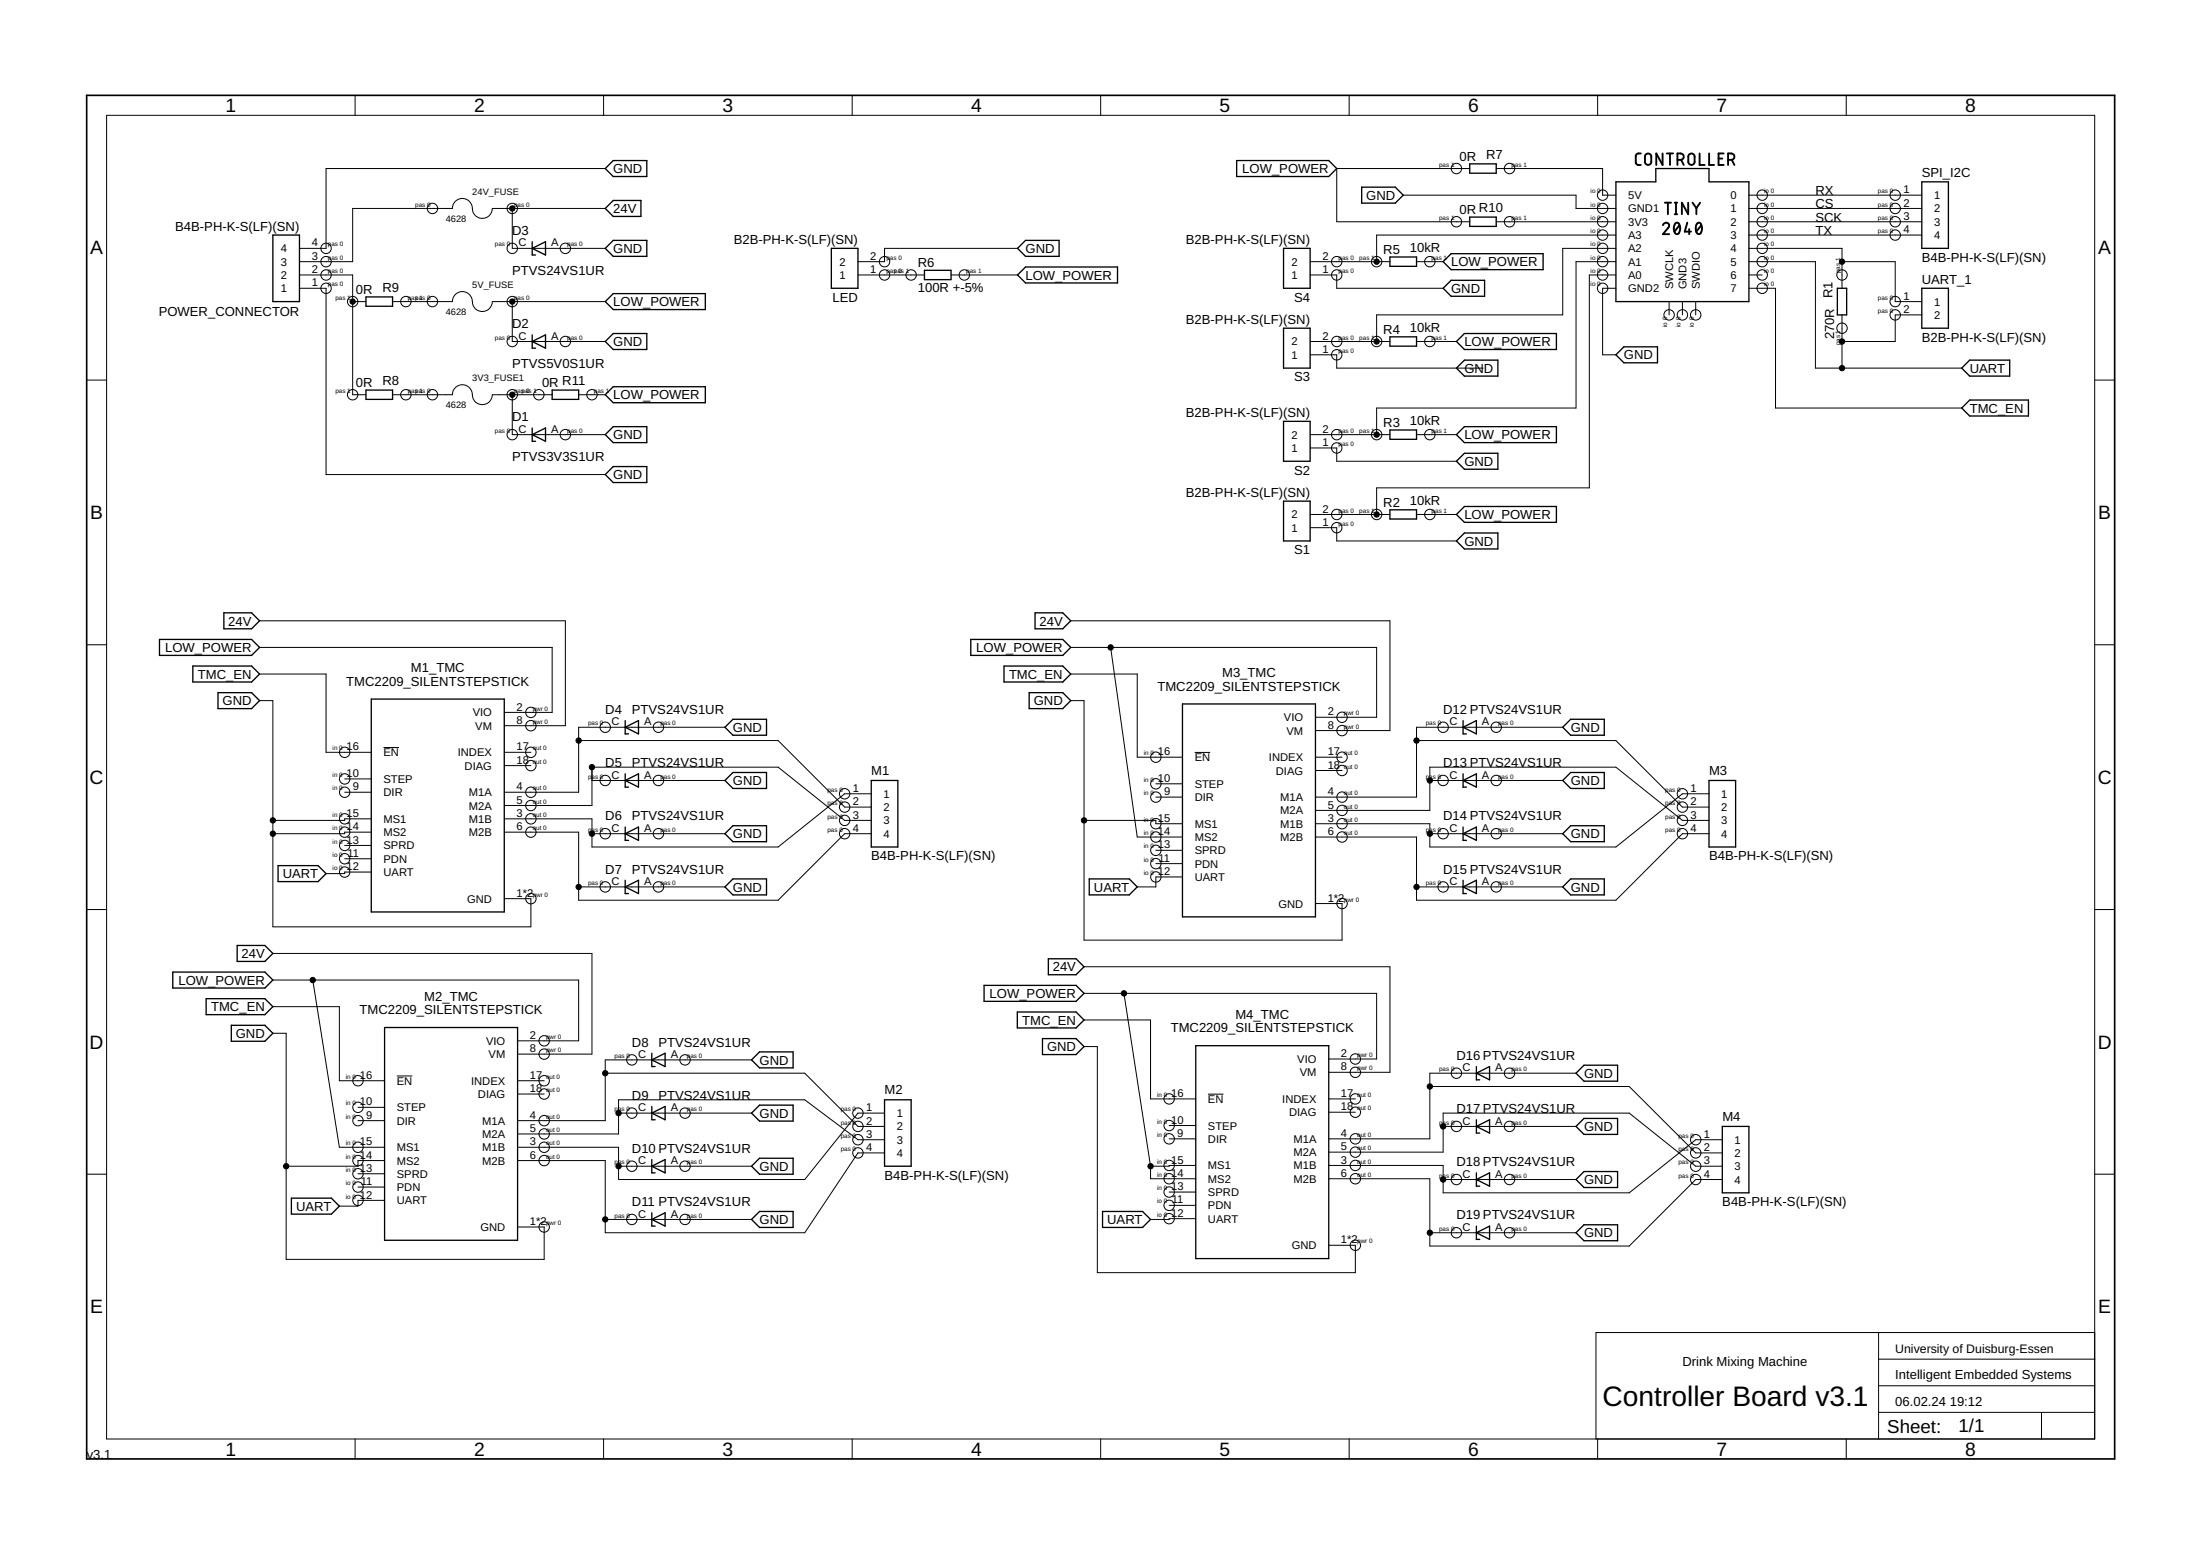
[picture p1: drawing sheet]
<svg xmlns="http://www.w3.org/2000/svg" width="420mm" height="297mm" viewBox="0 0 420 297" stroke-linecap="round" stroke-linejoin="round" font-family="sans-serif">
<g fill="none" stroke="#000" stroke-width=".19">
<path d="M67.8 18.2v3.8M115.3 18.2v3.8M162.8 18.2v3.8M210.2 18.2v3.8M257.7 18.2v3.8M305.1 18.2v3.8M352.6 18.2v3.8M20.4 22h379.6v252.7h-379.6zM97.8 39.8v7.6h17.8M115.6 39.8h-21.6a1.94 1.94 0 0 1-2.1 1.9 1.94 1.94 0 0 1-1.7-2.3 1.9 1.9 0 0 0-2.1-1.5 1.9 1.9 0 0 0-1.7 1.9h-19v10.2h-10.2M115.6 32.2h-53.3v15.2h-5.1M268 37.3h33v2.5h7.6"/>
<path d="M280.7 32.2h-25.4v10.1h25.4M285.7 32.2h20.4v5.1h2.5M334 39.8h33M334 37.3h33M57.2 55h5.1v35.6h53.3M57.2 52.5h10.2v22.9h2.5M67.4 57.6h2.5M75 57.6h11.4a1.94 1.94 0 0 1 2.1-1.9 1.94 1.94 0 0 1 1.8 2.3 1.91 1.91 0 0 0 2 1.5 1.91 1.91 0 0 0 1.7-1.9h21.6M97.8 57.6v7.6h17.8M163.9 52.5h12.7M181.6 52.5h12.7M194.3 47.4h-25.4v2.6h-5"/>
<path d="M250.2 52.5h5.1v2.5h20.3M250.2 50h15.3M270.5 50h5.1M285.7 42.3h22.9M308.6 47.4h-10.2v12.7h-35.5v5.1M308.6 55h-2.5v12.7h2.5M308.6 52.5h-5.1v40.6h-40.6v5.1M308.6 50h-7.6v27.9h-38.1v5.1M308.6 44.9h-45.7v5.1M318.8 57.6v2.5M321.3 57.6v2.5M323.8 57.6v2.5"/>
<path d="M334 55h5.1v22.9h35.5M334 52.5h2.5M334 50h12.7v20.3h27.9M334 47.4h17.8v7.6M334 42.3h33M334 44.9h33M351.8 50h10.1v7.6h5.1M16.6 72.6h3.8M75 75.4h11.4a1.94 1.94 0 0 1 2.1-1.9 1.94 1.94 0 0 1 1.8 2.2 1.9 1.9 0 0 0 2 1.5 1.9 1.9 0 0 0 1.7-1.8h11.5M97.8 75.4v7.6h17.8M110.5 75.4h5.1M250.2 67.7h5.1v2.6h27.9"/>
<path d="M250.2 65.2h15.3M270.5 65.2h7.7M351.8 60.1v10.2M367 60.1h-5.1v5.1h-10.1M400 72.6h3.9M250.2 98.2h15.3M250.2 85.5h5.1v2.6h22.9M250.2 83h15.3M270.5 98.2h7.7M270.5 83h7.7M49.6 118.5h58.4v20h-11.7M204.5 118.5h61v21h-14.3"/>
<path d="M250.2 100.7h5.1v2.6h22.9M16.6 123.1h3.8M49.6 128.7h12.7v14.9h8.6M49.6 133.8h2.5v43.1h49.3v-5.3h-5.1M49.6 123.6h55.9v12.4h-9.2M138.5 138.8h-28v12.4h-14.2M204.5 133.8h2.5v45.7h49.3v-7h-5.1M204.5 123.6h58.4v13.3h-11.7M204.5 128.7h12.7v15.8h8.6M212.1 123.6l5.1 36.2h8.6M298.4 138.8h-27.9v13.4h-19.3M400 123.1h3.9"/>
<path d="M65.8 151.2h5.1M65.8 148.7h5.1M70.9 156.3h-5.1v.3h-13.7M70.9 158.9h-5.1v.3h-13.7M73.2 142.7h3M96.3 143.6h5.1M96.3 153.8h16.8v-7.3h35.5l12.7 10.1h5.1M96.3 158.9h14.2v13h38.1l12.7-12.7h5.1M96.3 146.2h5.1M110.5 141.4h38.1l12.7 12.7h5.1M113.1 159.2h25.4M113.1 149h25.4"/>
<path d="M166.4 151.5h-5.1l-12.7 10.2h-35.5v-5.4h-16.8M207 156.6h13.7v.6h5.1M220.7 152.2h5.1M220.7 149.6h5.1M228.2 143.6h2.9M251.2 154.7h21.9v-8.2h35.5l12.7 10.1h5.1M251.2 144.5h5.1M251.2 147.1h5.1M270.5 141.4h38.1l12.7 12.7h5.1M273.1 159.2h25.3M273.1 149h25.3M326.4 151.5h-5.1l-12.7 10.2h-35.5v-4.5h-21.9"/>
<path d="M326.4 159.2h-5.1l-12.7 12.7h-38.1v-12.1h-19.3M16.6 173.6h3.8M65.8 163.9h5.1M65.8 161.4h5.1M70.9 166.5h-5.1v.3h-3.5M110.5 169.3h28M220.7 164.9h5.1M220.7 162.3h5.1M225.8 167.4h-5.1v1.9h-3.5M270.5 169.3h27.9M400 173.6h3.9M52.1 197.3h2.6v43.1h49.2v-6.2h-5.1"/>
<path d="M52.1 187.1h58.4v11.6h-11.7M52.1 182h61v19.2h-14.3M52.1 192.2h12.7v14.1h8.6M59.7 187.1l5.1 31.9h8.6M207 199.8h2.6v43.2h49.2v-5.3h-5M207 189.6h55.9v12.6h-9.1M207 184.6h58.5v20.1h-11.7M207 194.7h12.7v15.1h8.7M214.7 189.6l5 33M68.4 213.9h5M68.4 211.4h5M75.8 205.4h2.9"/>
<path d="M98.8 216.5h19.3v-6.5h35.6l10.2 7.6h5M98.8 206.3h5.1M98.8 208.9h5.1M115.6 204.9h38.1l10.2 10.1h5M118.1 212.5h25.4M143.5 202.3h-27.9v11.6h-16.8M168.9 212.5h-5l-10.2 12.7h-35.6v-6.2h-19.3M223.3 217.4h5.1M223.3 214.9h5.1M230.7 208.9h3M253.8 219.9h21.8v-7.4h35.5l12.7 10.1h5.1M253.8 209.8h5"/>
<path d="M253.8 212.3h5M273.1 207.4h38l12.7 12.7h5.1M275.6 215h25.4M301 204.9h-27.9v12.5h-19.3M328.9 217.6h-5.1l-12.7 10.1h-35.5v-5.2h-21.8M16.6 224.2h3.8M68.4 226.6h5M68.4 224.1h5M73.4 221.6h-5v1h-13.7M73.4 229.2h-5v1.1h-3.6M115.6 232.8h27.9M118.1 222.6h25.4"/>
<path d="M168.9 220.1h-5l-10.2 15.2h-38.1v-13.7h-16.8M219.7 222.6v2.4h8.7M223.3 230.1h5.1M223.3 227.6h5.1M228.4 222.5l-8.7 .1M228.4 232.6l-8.7 .2M253.8 225h19.3v12.9h38l12.7-12.7h5.1M273.1 235.3h27.9M275.6 225.2h25.4M400 224.2h3.9M358.8 254.4v20.3M358.8 259.5h41.2"/>
<path d="M400 254.4h-95.2v20.3M67.8 274.7v3.8M115.3 274.7v3.8M162.8 274.7v3.8M210.2 274.7v3.8M257.7 274.7v3.8M305.1 274.7v3.8M352.6 274.7v3.8M358.8 269.6h41.2M358.8 264.5h41.2M389.9 269.6v5.1"/>
<circle cx="82.6" cy="39.8" r=".99"/>
<circle cx="97.8" cy="39.8" r=".99"/>
<circle cx="278.2" cy="32.2" r=".99"/>
<circle cx="288.3" cy="32.2" r=".99"/>
<circle cx="306.1" cy="39.8" r=".99"/>
<circle cx="306.1" cy="37.3" r=".99"/>
<circle cx="336.5" cy="39.8" r=".99"/>
<circle cx="336.5" cy="37.3" r=".99"/>
<circle cx="361.9" cy="39.8" r=".99"/>
<circle cx="361.9" cy="37.3" r=".99"/>
<circle cx="62.3" cy="55" r=".99"/>
<circle cx="62.3" cy="52.5" r=".99"/>
<circle cx="62.3" cy="50" r=".99"/>
<circle cx="62.3" cy="47.4" r=".99"/>
<circle cx="67.4" cy="57.6" r=".99"/>
<circle cx="77.5" cy="57.6" r=".99"/>
<circle cx="82.6" cy="57.6" r=".99"/>
<circle cx="97.8" cy="47.4" r=".99"/>
<circle cx="97.8" cy="57.6" r=".99"/>
<circle cx="108" cy="47.4" r=".99"/>
<circle cx="168.9" cy="52.5" r=".99"/>
<circle cx="168.9" cy="50" r=".99"/>
<circle cx="174" cy="52.5" r=".99"/>
<circle cx="184.2" cy="52.5" r=".99"/>
<circle cx="255.3" cy="50" r=".99"/>
<circle cx="255.3" cy="52.5" r=".99"/>
<circle cx="262.9" cy="50" r=".99"/>
<circle cx="273.1" cy="50" r=".99"/>
<circle cx="278.2" cy="42.3" r=".99"/>
<circle cx="288.3" cy="42.3" r=".99"/>
<circle cx="306.1" cy="42.3" r=".99"/>
<circle cx="306.1" cy="44.9" r=".99"/>
<circle cx="306.1" cy="47.4" r=".99"/>
<circle cx="306.1" cy="55" r=".99"/>
<circle cx="306.1" cy="52.5" r=".99"/>
<circle cx="306.1" cy="50" r=".99"/>
<circle cx="336.5" cy="42.3" r=".99"/>
<circle cx="336.5" cy="47.4" r=".99"/>
<circle cx="336.5" cy="44.9" r=".99"/>
<circle cx="336.5" cy="52.5" r=".99"/>
<circle cx="336.5" cy="55" r=".99"/>
<circle cx="336.5" cy="50" r=".99"/>
<circle cx="351.8" cy="52.5" r=".99"/>
<circle cx="361.9" cy="42.3" r=".99"/>
<circle cx="361.9" cy="44.9" r=".99"/>
<circle cx="361.9" cy="57.6" r=".99"/>
<circle cx="67.4" cy="75.4" r=".99"/>
<circle cx="77.5" cy="75.4" r=".99"/>
<circle cx="82.6" cy="75.4" r=".99"/>
<circle cx="97.8" cy="75.4" r=".99"/>
<circle cx="97.8" cy="65.2" r=".99"/>
<circle cx="102.9" cy="75.4" r=".99"/>
<circle cx="108" cy="65.2" r=".99"/>
<circle cx="113.1" cy="75.4" r=".99"/>
<circle cx="255.3" cy="65.2" r=".99"/>
<circle cx="255.3" cy="67.7" r=".99"/>
<circle cx="262.9" cy="65.2" r=".99"/>
<circle cx="273.1" cy="65.2" r=".99"/>
<circle cx="318.8" cy="60.1" r=".99"/>
<circle cx="321.3" cy="60.1" r=".99"/>
<circle cx="323.8" cy="60.1" r=".99"/>
<circle cx="351.8" cy="62.7" r=".99"/>
<circle cx="361.9" cy="60.1" r=".99"/>
<circle cx="97.8" cy="83" r=".99"/>
<circle cx="108" cy="83" r=".99"/>
<circle cx="255.3" cy="98.2" r=".99"/>
<circle cx="255.3" cy="85.5" r=".99"/>
<circle cx="255.3" cy="83" r=".99"/>
<circle cx="262.9" cy="98.2" r=".99"/>
<circle cx="262.9" cy="83" r=".99"/>
<circle cx="273.1" cy="98.2" r=".99"/>
<circle cx="273.1" cy="83" r=".99"/>
<circle cx="255.3" cy="100.7" r=".99"/>
<circle cx="101.4" cy="136" r=".99"/>
<circle cx="101.4" cy="138.5" r=".99"/>
<circle cx="115.6" cy="138.8" r=".99"/>
<circle cx="125.8" cy="138.8" r=".99"/>
<circle cx="256.3" cy="139.5" r=".99"/>
<circle cx="256.3" cy="136.9" r=".99"/>
<circle cx="275.6" cy="138.8" r=".99"/>
<circle cx="285.7" cy="138.8" r=".99"/>
<circle cx="65.8" cy="158.9" r=".99"/>
<circle cx="65.8" cy="143.6" r=".99"/>
<circle cx="65.8" cy="151.2" r=".99"/>
<circle cx="65.8" cy="148.7" r=".99"/>
<circle cx="65.8" cy="156.3" r=".99"/>
<circle cx="101.4" cy="156.3" r=".99"/>
<circle cx="101.4" cy="153.8" r=".99"/>
<circle cx="101.4" cy="158.9" r=".99"/>
<circle cx="101.4" cy="143.6" r=".99"/>
<circle cx="101.4" cy="151.2" r=".99"/>
<circle cx="101.4" cy="146.2" r=".99"/>
<circle cx="115.6" cy="149" r=".99"/>
<circle cx="115.6" cy="159.2" r=".99"/>
<circle cx="125.8" cy="149" r=".99"/>
<circle cx="125.8" cy="159.2" r=".99"/>
<circle cx="161.3" cy="151.5" r=".99"/>
<circle cx="161.3" cy="154.1" r=".99"/>
<circle cx="161.3" cy="159.2" r=".99"/>
<circle cx="161.3" cy="156.6" r=".99"/>
<circle cx="220.7" cy="149.6" r=".99"/>
<circle cx="220.7" cy="157.2" r=".99"/>
<circle cx="220.7" cy="152.2" r=".99"/>
<circle cx="220.7" cy="144.5" r=".99"/>
<circle cx="220.7" cy="159.8" r=".99"/>
<circle cx="256.3" cy="154.7" r=".99"/>
<circle cx="256.3" cy="144.5" r=".99"/>
<circle cx="256.3" cy="147.1" r=".99"/>
<circle cx="256.3" cy="157.2" r=".99"/>
<circle cx="256.3" cy="152.2" r=".99"/>
<circle cx="256.3" cy="159.8" r=".99"/>
<circle cx="275.6" cy="149" r=".99"/>
<circle cx="275.6" cy="159.2" r=".99"/>
<circle cx="285.7" cy="159.2" r=".99"/>
<circle cx="285.7" cy="149" r=".99"/>
<circle cx="321.3" cy="151.5" r=".99"/>
<circle cx="321.3" cy="156.6" r=".99"/>
<circle cx="321.3" cy="159.2" r=".99"/>
<circle cx="321.3" cy="154.1" r=".99"/>
<circle cx="65.8" cy="163.9" r=".99"/>
<circle cx="65.8" cy="166.5" r=".99"/>
<circle cx="65.8" cy="161.4" r=".99"/>
<circle cx="101.4" cy="171.6" r=".99"/>
<circle cx="115.6" cy="169.3" r=".99"/>
<circle cx="125.8" cy="169.3" r=".99"/>
<circle cx="220.7" cy="167.4" r=".99"/>
<circle cx="220.7" cy="162.3" r=".99"/>
<circle cx="220.7" cy="164.9" r=".99"/>
<circle cx="256.3" cy="172.5" r=".99"/>
<circle cx="275.6" cy="169.3" r=".99"/>
<circle cx="285.7" cy="169.3" r=".99"/>
<circle cx="103.9" cy="198.7" r=".99"/>
<circle cx="68.4" cy="213.9" r=".99"/>
<circle cx="68.4" cy="219" r=".99"/>
<circle cx="68.4" cy="211.4" r=".99"/>
<circle cx="68.4" cy="206.3" r=".99"/>
<circle cx="103.9" cy="213.9" r=".99"/>
<circle cx="103.9" cy="219" r=".99"/>
<circle cx="103.9" cy="216.5" r=".99"/>
<circle cx="103.9" cy="208.9" r=".99"/>
<circle cx="103.9" cy="201.2" r=".99"/>
<circle cx="103.9" cy="206.3" r=".99"/>
<circle cx="120.7" cy="202.3" r=".99"/>
<circle cx="120.7" cy="212.5" r=".99"/>
<circle cx="130.8" cy="202.3" r=".99"/>
<circle cx="130.8" cy="212.5" r=".99"/>
<circle cx="163.9" cy="217.6" r=".99"/>
<circle cx="163.9" cy="212.5" r=".99"/>
<circle cx="163.9" cy="215" r=".99"/>
<circle cx="223.3" cy="209.8" r=".99"/>
<circle cx="223.3" cy="217.4" r=".99"/>
<circle cx="223.3" cy="214.9" r=".99"/>
<circle cx="258.8" cy="202.2" r=".99"/>
<circle cx="258.8" cy="217.4" r=".99"/>
<circle cx="258.8" cy="219.9" r=".99"/>
<circle cx="258.8" cy="209.8" r=".99"/>
<circle cx="258.8" cy="212.3" r=".99"/>
<circle cx="258.8" cy="204.7" r=".99"/>
<circle cx="278.2" cy="204.9" r=".99"/>
<circle cx="278.2" cy="215" r=".99"/>
<circle cx="288.3" cy="204.9" r=".99"/>
<circle cx="288.3" cy="215" r=".99"/>
<circle cx="323.8" cy="217.6" r=".99"/>
<circle cx="68.4" cy="221.6" r=".99"/>
<circle cx="68.4" cy="224.1" r=".99"/>
<circle cx="68.4" cy="229.2" r=".99"/>
<circle cx="68.4" cy="226.6" r=".99"/>
<circle cx="103.9" cy="221.6" r=".99"/>
<circle cx="103.9" cy="234.2" r=".99"/>
<circle cx="120.7" cy="222.6" r=".99"/>
<circle cx="120.7" cy="232.8" r=".99"/>
<circle cx="130.8" cy="232.8" r=".99"/>
<circle cx="130.8" cy="222.6" r=".99"/>
<circle cx="163.9" cy="220.1" r=".99"/>
<circle cx="223.3" cy="225" r=".99"/>
<circle cx="223.3" cy="232.6" r=".99"/>
<circle cx="223.3" cy="227.6" r=".99"/>
<circle cx="223.3" cy="230.1" r=".99"/>
<circle cx="223.3" cy="222.5" r=".99"/>
<circle cx="258.8" cy="237.7" r=".99"/>
<circle cx="258.8" cy="225" r=".99"/>
<circle cx="258.8" cy="222.5" r=".99"/>
<circle cx="278.2" cy="235.3" r=".99"/>
<circle cx="278.2" cy="225.2" r=".99"/>
<circle cx="288.3" cy="225.2" r=".99"/>
<circle cx="288.3" cy="235.3" r=".99"/>
<circle cx="323.8" cy="220.1" r=".99"/>
<circle cx="323.8" cy="222.6" r=".99"/>
<circle cx="323.8" cy="225.2" r=".99"/>
</g>
<g fill="none" stroke="#000" stroke-width=".36">
<path d="M313.4 29.3h-.7l-.3 .5v1.4l.3 .3h.7M314.3 29.5a.61 .61 0 0 1 .6-.2 .61 .61 0 0 1 .5 .6v1a.6 .6 0 0 1-.6 .6 .6 .6 0 0 1-.6-.6zM317.5 29.3v2.2l-1.2-2.2v2.2M317.9 38.7h1.3M318.3 29.3h1.2M318.5 38.7v2.2M318.9 29.3v2.2M319.8 38.7h.5M320.1 38.7v2.2M320.4 30.5a1.11 1.11 0 0 0 1.1-.2l.1-.4-.1-.4a1.11 1.11 0 0 0-1.1-.2v2.2M321.1 30.5l.5 1M322.4 38.7v2.2l-1.2-2.2v2.2"/>
<path d="M322.5 29.5a.61 .61 0 0 1 .7-.2 .61 .61 0 0 1 .4 .6v1a.6 .6 0 0 1-.6 .6 .6 .6 0 0 1-.6-.6zM323.2 38.7l.8 1M324 39.7v1.2M324.6 29.3v2.2h1M324.7 38.7l-.7 1M326.4 29.3v2.2h1M328.2 30.3h.7M329.2 29.3h-1v2.2h1M330 30.5a1.11 1.11 0 0 0 1.1-.2l.1-.4-.1-.4a1.11 1.11 0 0 0-1.1-.2v2.2M330.8 30.5l.4 1M317.6 43a.59 .59 0 0 1 .8-.5 .59 .59 0 0 1 .2 1l-1 1.2h1.2M319.8 40.9h.5"/>
<path d="M319.9 42.7a.52 .52 0 0 1 .6-.1 .52 .52 0 0 1 .3 .5 1.26 1.26 0 0 1-.5 1.6 1.31 1.31 0 0 1-.5-1.9zM320.8 43l-1 1.2M322.2 42.5l-.4 1.7h1.2M322.6 43.7v1M324.1 42.7a.51 .51 0 0 1 .6-.1 .51 .51 0 0 1 .3 .5 1.26 1.26 0 0 1-.6 1.6 1.31 1.31 0 0 1-.4-1.9zM324.9 43l-.9 1.2"/>
</g>
<g fill="none" stroke="#000" stroke-width=".25">
<path d="M115.6 32.2l1.5-1.6h6.4v3.1h-6.4zM115.6 39.8l1.5-1.5h5.3v3h-5.3zM236.2 30.6h17.6l1.5 1.6-1.5 1.5h-17.6zM260.1 35.7h6.4l1.5 1.6-1.5 1.5h-6.4zM280.7 31.3h5v1.8h-5zM308.6 34.7h7.6v-2.5h10.2v2.5h7.6v22.9h-25.4zM367 34.7h5.1v12.7h-5.1zM52.1 44.9h5.1v12.7h-5.1zM69.9 56.7h5.1v1.8h-5.1zM101.6 46.1v2.6h.7M101.6 47.4l2.6-1.3v2.6zM115.6 57.6l1.5-1.6h17.6v3.1h-17.6z"/>
<path d="M117.1 45.9h6.4v3h-6.4l-1.5-1.5zM158.8 47.4h5.1v7.6h-5.1zM176.6 51.6h5v1.8h-5zM194.3 47.4l1.6-1.5h6.4v3h-6.4zM194.3 52.5l1.6-1.5h17.5v3h-17.5zM245.1 47.4h5.1v7.6h-5.1zM265.5 49.1h5v1.7h-5zM275.6 55l1.5-1.5h6.4v3.1h-6.4zM275.6 50l1.5-1.6h17.6v3.1h-17.6zM280.7 41.4h5v1.8h-5zM350.9 55h1.8v5.1h-1.8zM367 55h5.1v7.7h-5.1z"/>
<path d="M69.9 74.5h5.1v1.7h-5.1zM101.6 63.9v2.6h.7M101.6 65.2l2.6-1.3v2.6zM105.5 74.5h5v1.7h-5zM115.6 65.2l1.5-1.5h6.4v3h-6.4zM115.6 75.4l1.5-1.6h17.6v3.1h-17.6zM245.1 62.7h5.1v7.6h-5.1zM265.5 64.3h5v1.8h-5zM278.2 70.3l1.5-1.6h6.4v3.1h-6.4zM279.7 63.7h17.5v3h-17.5l-1.5-1.5zM308.6 67.7l1.5-1.5h6.4v3.1h-6.4zM374.6 70.3l1.6-1.6h7.6v3.1h-7.6z"/>
<path d="M374.6 77.9l1.6-1.5h11.2v3h-11.2zM101.6 83l2.6-1.3v2.5zM101.6 81.7v2.5h.7M115.6 83l1.5-1.6h6.4v3.1h-6.4zM115.6 90.6l1.5-1.5h6.4v3h-6.4zM245.1 80.4h5.1v7.7h-5.1zM245.1 95.7h5.1v7.6h-5.1zM265.5 97.3h5v1.8h-5zM265.5 82.1h5v1.8h-5zM278.2 88.1l1.5-1.6h6.4v3.1h-6.4zM278.2 98.2l1.5-1.5h17.5v3h-17.5zM279.7 81.4h17.5v3.1h-17.5l-1.5-1.5z"/>
<path d="M42.8 117h5.2l1.6 1.5-1.6 1.5h-5.2zM197.7 117h5.3l1.5 1.5-1.5 1.5h-5.3zM278.2 103.3l1.5-1.6h6.4v3.1h-6.4zM30.5 122.1h17.5l1.6 1.5-1.6 1.5h-17.5zM36.8 127.1h11.2l1.6 1.6-1.6 1.5h-11.2zM41.6 132.2h6.4l1.6 1.6-1.6 1.5h-6.4zM70.9 133.5h25.4v40.6h-25.4zM119.4 138.8l2.5-1.2v2.5zM119.4 137.6v2.5h.6M138.5 138.8l1.5-1.5h6.4v3.1h-6.4zM185.4 122.1h17.6l1.5 1.5-1.5 1.5h-17.6zM191.7 127.1h11.3l1.5 1.6-1.5 1.5h-11.3z"/>
<path d="M196.6 132.2h6.4l1.5 1.6-1.5 1.5h-6.4zM225.8 134.4h25.4v40.6h-25.4zM279.4 137.6v2.5h.7M279.4 138.8l2.6-1.2v2.5zM300 137.3h6.4v3.1h-6.4l-1.6-1.6zM119.4 147.7v2.6h.6M119.4 157.9v2.5h.6M119.4 149l2.5-1.3v2.6zM119.4 159.2l2.5-1.3v2.5zM138.5 149l1.5-1.5h6.4v3h-6.4zM138.5 159.2l1.5-1.6h6.4v3.1h-6.4zM166.4 149h5.1v12.7h-5.1z"/>
<path d="M279.4 147.7v2.6h.7M279.4 157.9v2.5h.7M279.4 149l2.6-1.3v2.6zM279.4 159.2l2.6-1.3v2.5zM300 147.5h6.4v3h-6.4l-1.6-1.5zM300 157.6h6.4v3.1h-6.4l-1.6-1.5zM326.4 149h5.1v12.7h-5.1zM53.1 165.2h7.6l1.6 1.6-1.6 1.5h-7.6zM119.4 168v2.6h.6M119.4 169.3l2.5-1.3v2.6zM138.5 169.3l1.5-1.5h6.4v3h-6.4zM208 167.8h7.7l1.5 1.5-1.5 1.5h-7.7z"/>
<path d="M279.4 168v2.6h.7M279.4 169.3l2.6-1.3v2.6zM300 167.8h6.4v3h-6.4l-1.6-1.5zM33 185.6h17.6l1.5 1.5-1.5 1.5h-17.6zM39.4 190.6h11.2l1.5 1.6-1.5 1.5h-11.2zM44.2 195.7h6.4l1.5 1.6-1.5 1.5h-6.4zM45.3 180.5h5.3l1.5 1.5-1.5 1.5h-5.3zM73.4 196.2h25.4v40.6h-25.4zM187.9 188.1h17.6l1.5 1.5-1.5 1.6h-17.6zM194.3 193.2h11.2l1.5 1.5-1.5 1.5h-11.2zM199.1 198.3h6.4l1.5 1.5-1.5 1.5h-6.4zM200.2 183h5.3l1.5 1.6-1.5 1.5h-5.3z"/>
<path d="M228.4 199.6h25.4v40.7h-25.4zM124.5 202.3l2.5-1.2v2.5zM124.5 201.1v2.5h.6M124.5 211.2v2.6h.6M124.5 212.5l2.5-1.3v2.6zM143.5 202.3l1.6-1.5h6.4v3.1h-6.4zM143.5 212.5l1.6-1.5h6.4v3h-6.4zM168.9 210h5.1v12.6h-5.1zM282 203.6v2.5h.6M282 213.8v2.5h.6M282 204.9l2.5-1.3v2.5zM282 215l2.5-1.2v2.5z"/>
<path d="M301 204.9l1.5-1.6h6.4v3.1h-6.4zM301 215l1.5-1.5h6.4v3.1h-6.4zM328.9 215h5.1v12.7h-5.1zM55.6 228.7h7.7l1.5 1.6-1.5 1.5h-7.7zM124.5 221.4v2.5h.6M124.5 231.5v2.6h.6M124.5 222.6l2.5-1.2v2.5zM124.5 232.8l2.5-1.3v2.6zM143.5 222.6l1.6-1.5h6.4v3.1h-6.4zM143.5 232.8l1.6-1.5h6.4v3h-6.4zM210.6 231.3h7.6l1.5 1.5-1.5 1.5h-7.6zM282 223.9v2.5h.6"/>
<path d="M282 234.1v2.5h.6M282 225.2l2.5-1.3v2.5zM282 235.3l2.5-1.2v2.5zM301 225.2l1.5-1.6h6.4v3.1h-6.4zM301 235.3l1.5-1.5h6.4v3.1h-6.4z"/>
</g>
<path d="M16.6 18.2h387.3v260.3h-387.3z" fill="none" stroke="#000" stroke-width=".32"/>
<g fill="#000" stroke="#000" stroke-width=".19">
<circle cx="97.8" cy="39.8" r=".51"/>
<circle cx="67.4" cy="57.6" r=".51"/>
<circle cx="97.8" cy="57.6" r=".51"/>
<circle cx="262.9" cy="50" r=".51"/>
<circle cx="351.8" cy="50" r=".51"/>
<circle cx="97.8" cy="75.4" r=".51"/>
<circle cx="262.9" cy="65.2" r=".51"/>
<circle cx="351.8" cy="65.2" r=".51"/>
<circle cx="351.8" cy="70.3" r=".51"/>
<circle cx="262.9" cy="83" r=".51"/>
<circle cx="262.9" cy="98.2" r=".51"/>
<circle cx="212.1" cy="123.6" r=".51"/>
<circle cx="52.1" cy="156.6" r=".51"/>
<circle cx="52.1" cy="159.2" r=".51"/>
<circle cx="110.5" cy="141.4" r=".51"/>
<circle cx="113.1" cy="146.5" r=".51"/>
<circle cx="113.1" cy="159.2" r=".51"/>
<circle cx="207" cy="156.6" r=".51"/>
<circle cx="270.5" cy="141.4" r=".51"/>
<circle cx="273.1" cy="149" r=".51"/>
<circle cx="273.1" cy="159.2" r=".51"/>
<circle cx="110.5" cy="169.3" r=".51"/>
<circle cx="270.5" cy="169.3" r=".51"/>
<circle cx="59.7" cy="187.1" r=".51"/>
<circle cx="214.7" cy="189.6" r=".51"/>
<circle cx="115.6" cy="204.9" r=".51"/>
<circle cx="118.1" cy="212.5" r=".51"/>
<circle cx="273.1" cy="207.4" r=".51"/>
<circle cx="275.6" cy="215" r=".51"/>
<circle cx="54.7" cy="222.6" r=".51"/>
<circle cx="115.6" cy="232.8" r=".51"/>
<circle cx="118.1" cy="222.6" r=".51"/>
<circle cx="219.7" cy="222.6" r=".51"/>
<circle cx="273.1" cy="235.3" r=".51"/>
<circle cx="275.6" cy="225.2" r=".51"/>
</g>
<text font-size="5.4" x="306.1" y="268.4">Controller Board v3.1</text>
<g font-size="3.7">
<text x="43.1" y="21.4">1</text>
<text x="90.5" y="21.4">2</text>
<text x="138" y="21.4">3</text>
<text x="185.5" y="21.4">4</text>
<text x="232.9" y="21.4">5</text>
<text x="280.4" y="21.4">6</text>
<text x="327.8" y="21.4">7</text>
<text x="375.3" y="21.4">8</text>
<text x="17.2" y="48.6">A</text>
<text x="400.7" y="48.6">A</text>
<text x="17.2" y="99.1">B</text>
<text x="400.7" y="99.1">B</text>
<text x="17.1" y="149.7">C</text>
<text x="400.6" y="149.7">C</text>
<text x="17.1" y="200.2">D</text>
<text x="400.6" y="200.2">D</text>
<text x="17.2" y="250.7">E</text>
<text x="400.7" y="250.7">E</text>
<text x="43.1" y="277.9">1</text>
<text x="90.5" y="277.9">2</text>
<text x="138" y="277.9">3</text>
<text x="185.5" y="277.9">4</text>
<text x="232.9" y="277.9">5</text>
<text x="280.4" y="277.9">6</text>
<text x="327.8" y="277.9">7</text>
<text x="375.3" y="277.9">8</text>
</g>
<g font-size="3.6">
<text x="360.4" y="273.6">Sheet:</text>
<text x="374" y="273.4">1/1</text>
</g>
<g font-size="2.5">
<text x="117.1" y="33.1">GND</text>
<text x="237.3" y="33.1">LOW_POWER</text>
<text x="278.8" y="30.7">0R</text>
<text x="283.8" y="30.4">R7</text>
<text x="367" y="33.7">SPI_I2C</text>
<text x="117.1" y="40.7">24V</text>
<text x="260.9" y="38.1">GND</text>
<text x="278.8" y="40.8">0R R10</text>
<text x="346.7" y="37.3">RX</text>
<text x="346.7" y="39.8">CS</text>
<text x="33.5" y="44.1">B4B-PH-K-S(LF)(SN)</text>
<text x="97.8" y="44.9">D3</text>
<text x="140.1" y="46.6">B2B-PH-K-S(LF)(SN)</text>
<text x="226.5" y="46.6">B2B-PH-K-S(LF)(SN)</text>
<text x="346.7" y="42.3">SCK</text>
<text x="346.7" y="44.9">TX</text>
<text x="97.8" y="52.5">PTVS24VS1UR</text>
<text x="117.1" y="48.3">GND</text>
<text x="175.3" y="51">R6</text>
<text x="195.9" y="48.3">GND</text>
<text x="195.9" y="53.4">LOW_POWER</text>
<text x="264.2" y="48.5">R5</text>
<text x="269.3" y="48.2">10kR</text>
<text x="277.1" y="50.8">LOW_POWER</text>
<text x="367" y="50">B4B-PH-K-S(LF)(SN)</text>
<text x="68" y="56">0R</text>
<text x="73" y="55.8">R9</text>
<text x="117.1" y="58.5">LOW_POWER</text>
<text x="159" y="57.6">LED</text>
<text x="175.3" y="55.8">100R +-5%</text>
<text x="247.2" y="57.6">S4</text>
<text x="277.1" y="55.9">GND</text>
<text x="350" y="57" transform="rotate(-90 350 57)">R1</text>
<text x="367" y="54.3">UART_1</text>
<text x="30.3" y="60.4">POWER_CONNECTOR</text>
<text x="97.8" y="62.6">D2</text>
<text x="226.5" y="61.9">B2B-PH-K-S(LF)(SN)</text>
<text x="264.2" y="63.7">R4</text>
<text x="269.3" y="63.4">10kR</text>
<text x="350.3" y="64.8" transform="rotate(-90 350.3 64.8)">270R</text>
<text x="367" y="65.2">B2B-PH-K-S(LF)(SN)</text>
<text x="97.8" y="70.3">PTVS5V0S1UR</text>
<text x="117.1" y="66.1">GND</text>
<text x="279.7" y="71.2">GND</text>
<text x="279.7" y="66.1">LOW_POWER</text>
<text x="310.1" y="68.6">GND</text>
<text x="376.2" y="71.2">UART</text>
<text x="68" y="73.8">0R</text>
<text x="73" y="73.5">R8</text>
<text x="103.5" y="73.8">0R R11</text>
<text x="117.1" y="76.2">LOW_POWER</text>
<text x="247.2" y="72.8">S3</text>
<text x="97.8" y="80.4">D1</text>
<text x="117.1" y="83.9">GND</text>
<text x="226.5" y="79.7">B2B-PH-K-S(LF)(SN)</text>
<text x="264.2" y="81.5">R3</text>
<text x="269.3" y="81.2">10kR</text>
<text x="279.7" y="83.9">LOW_POWER</text>
<text x="376.2" y="78.8">TMC_EN</text>
<text x="97.8" y="88">PTVS3V3S1UR</text>
<text x="279.7" y="88.9">GND</text>
<text x="117.1" y="91.5">GND</text>
<text x="226.5" y="94.9">B2B-PH-K-S(LF)(SN)</text>
<text x="247.2" y="90.6">S2</text>
<text x="264.2" y="96.7">R2</text>
<text x="269.3" y="96.4">10kR</text>
<text x="279.7" y="99.1">LOW_POWER</text>
<text x="247.2" y="105.8">S1</text>
<text x="279.7" y="104.2">GND</text>
<text x="43.6" y="119.4">24V</text>
<text x="198.5" y="119.4">24V</text>
<text x="31.5" y="124.5">LOW_POWER</text>
<text x="186.5" y="124.5">LOW_POWER</text>
<text x="37.8" y="129.6">TMC_EN</text>
<text x="66.1" y="130.9">TMC2209_SILENTSTEPSTICK</text>
<text x="78.5" y="128.4">M1_TMC</text>
<text x="192.7" y="129.6">TMC_EN</text>
<text x="221" y="131.9">TMC2209_SILENTSTEPSTICK</text>
<text x="233.4" y="129.3">M3_TMC</text>
<text x="42.5" y="134.6">GND</text>
<text x="115.6" y="136.3">D4</text>
<text x="120.7" y="136.3">PTVS24VS1UR</text>
<text x="197.4" y="134.6">GND</text>
<text x="275.6" y="136.3">D12 PTVS24VS1UR</text>
<text x="140" y="139.7">GND</text>
<text x="300" y="139.7">GND</text>
<text x="115.6" y="146.5">D5</text>
<text x="120.7" y="146.5">PTVS24VS1UR</text>
<text x="140" y="149.9">GND</text>
<text x="166.4" y="148">M1</text>
<text x="275.6" y="146.5">D13 PTVS24VS1UR</text>
<text x="300" y="149.9">GND</text>
<text x="326.4" y="148">M3</text>
<text x="115.6" y="156.6">D6</text>
<text x="120.7" y="156.6">PTVS24VS1UR</text>
<text x="140" y="160">GND</text>
<text x="275.6" y="156.6">D14 PTVS24VS1UR</text>
<text x="300" y="160">GND</text>
<text x="54" y="167.7">UART</text>
<text x="115.6" y="166.8">D7</text>
<text x="120.7" y="166.8">PTVS24VS1UR</text>
<text x="166.4" y="164.2">B4B-PH-K-S(LF)(SN)</text>
<text x="275.6" y="166.8">D15 PTVS24VS1UR</text>
<text x="326.4" y="164.2">B4B-PH-K-S(LF)(SN)</text>
<text x="140" y="170.2">GND</text>
<text x="208.9" y="170.2">UART</text>
<text x="300" y="170.2">GND</text>
<text x="46.1" y="182.9">24V</text>
<text x="201.1" y="185.4">24V</text>
<text x="34.1" y="188">LOW_POWER</text>
<text x="81" y="191.1">M2_TMC</text>
<text x="189" y="190.5">LOW_POWER</text>
<text x="40.3" y="193.1">TMC_EN</text>
<text x="68.7" y="193.6">TMC2209_SILENTSTEPSTICK</text>
<text x="195.2" y="195.6">TMC_EN</text>
<text x="223.6" y="197.1">TMC2209_SILENTSTEPSTICK</text>
<text x="235.9" y="194.5">M4_TMC</text>
<text x="45" y="198.1">GND</text>
<text x="120.7" y="199.8">D8</text>
<text x="125.8" y="199.8">PTVS24VS1UR</text>
<text x="145.1" y="203.2">GND</text>
<text x="200" y="200.7">GND</text>
<text x="278.1" y="202.3">D16 PTVS24VS1UR</text>
<text x="120.7" y="209.9">D9</text>
<text x="125.8" y="209.9">PTVS24VS1UR</text>
<text x="168.9" y="208.9">M2</text>
<text x="302.5" y="205.8">GND</text>
<text x="145.1" y="213.4">GND</text>
<text x="278.1" y="212.5">D17 PTVS24VS1UR</text>
<text x="302.5" y="215.9">GND</text>
<text x="328.9" y="214">M4</text>
<text x="120.7" y="220.1">D10 PTVS24VS1UR</text>
<text x="145.1" y="223.5">GND</text>
<text x="168.9" y="225.2">B4B-PH-K-S(LF)(SN)</text>
<text x="278.1" y="222.6">D18 PTVS24VS1UR</text>
<text x="302.5" y="226.1">GND</text>
<text x="56.5" y="231.1">UART</text>
<text x="120.7" y="230.3">D11 PTVS24VS1UR</text>
<text x="145.1" y="233.7">GND</text>
<text x="211.5" y="233.7">UART</text>
<text x="278.1" y="232.8">D19 PTVS24VS1UR</text>
<text x="328.9" y="230.3">B4B-PH-K-S(LF)(SN)</text>
<text x="302.5" y="236.2">GND</text>
<text x="321.3" y="260.7">Drink Mixing Machine</text>
<text x="362" y="263.3">Intelligent Embedded Systems</text>
<text x="362" y="268.4">06.02.24</text>
<text x="372.4" y="268.4">19:12</text>
<text x="16.6" y="278.5">v3.1</text>
</g>
<text font-size="2.3" x="362" y="258.2">University of Duisburg-Essen</text>
<g font-size="2.1">
<text x="311" y="38">5V</text>
<text x="311" y="40.6">GND1</text>
<text x="330.5" y="38">0</text>
<text x="330.5" y="40.6">1</text>
<text x="363.5" y="36.9">1</text>
<text x="363.5" y="39.4">2</text>
<text x="363.5" y="42">3</text>
<text x="369.4" y="38">1</text>
<text x="369.4" y="40.6">2</text>
<text x="59.5" y="47.1">4</text>
<text x="99" y="47.1">C</text>
<text x="105.2" y="47.1">A</text>
<text x="311" y="43.1">3V3</text>
<text x="311" y="45.6">A3</text>
<text x="330.5" y="43.1">2</text>
<text x="330.5" y="45.6">3</text>
<text x="363.5" y="44.5">4</text>
<text x="369.4" y="43.1">3</text>
<text x="369.4" y="45.6">4</text>
<text x="53.7" y="53.3">2</text>
<text x="53.7" y="50.7">3</text>
<text x="53.7" y="48.2">4</text>
<text x="59.5" y="52.1">2</text>
<text x="59.5" y="49.6">3</text>
<text x="160.3" y="53.3">1</text>
<text x="160.3" y="50.7">2</text>
<text x="166.2" y="52.1">1</text>
<text x="166.2" y="49.6">2</text>
<text x="246.7" y="53.3">1</text>
<text x="246.7" y="50.7">2</text>
<text x="252.5" y="52.1">1</text>
<text x="252.5" y="49.6">2</text>
<text x="311" y="48.2">A2</text>
<text x="311" y="50.7">A1</text>
<text x="311" y="53.3">A0</text>
<text x="330.5" y="48.2">4</text>
<text x="330.5" y="50.7">5</text>
<text x="330.5" y="53.3">6</text>
<text x="53.7" y="55.8">1</text>
<text x="59.5" y="54.7">1</text>
<text x="311" y="55.8">GND2</text>
<text x="319.5" y="55.2" transform="rotate(-90 319.5 55.2)">SWCLK</text>
<text x="322.1" y="55.2" transform="rotate(-90 322.1 55.2)">GND3</text>
<text x="324.6" y="55.2" transform="rotate(-90 324.6 55.2)">SWDIO</text>
<text x="330.5" y="55.8">7</text>
<text x="363.5" y="57.2">1</text>
<text x="363.5" y="59.8">2</text>
<text x="369.4" y="58.3">1</text>
<text x="99" y="64.8">C</text>
<text x="105.2" y="64.8">A</text>
<text x="246.7" y="66">2</text>
<text x="252.5" y="64.8">2</text>
<text x="369.4" y="60.9">2</text>
<text x="246.7" y="68.5">1</text>
<text x="252.5" y="67.4">1</text>
<text x="99" y="82.6">C</text>
<text x="105.2" y="82.6">A</text>
<text x="246.7" y="83.7">2</text>
<text x="252.5" y="82.6">2</text>
<text x="246.7" y="86.3">1</text>
<text x="252.5" y="85.1">1</text>
<text x="246.7" y="101.5">1</text>
<text x="246.7" y="99">2</text>
<text x="252.5" y="100.4">1</text>
<text x="252.5" y="97.8">2</text>
<text x="90.3" y="136.8">VIO</text>
<text x="98.6" y="135.6">2</text>
<text x="245.2" y="137.7">VIO</text>
<text x="253.6" y="136.6">2</text>
<text x="66.2" y="143.3">16</text>
<text x="90.8" y="139.3">VM</text>
<text x="98.6" y="138.2">8</text>
<text x="98.6" y="143.3">17</text>
<text x="116.8" y="138.5">C</text>
<text x="123" y="138.5">A</text>
<text x="245.7" y="140.2">VM</text>
<text x="253.6" y="139.1">8</text>
<text x="276.8" y="138.5">C</text>
<text x="283" y="138.5">A</text>
<text x="66.2" y="148.3">10</text>
<text x="73.2" y="149.5">STEP</text>
<text x="73.2" y="144.4">EN</text>
<text x="87.4" y="144.4">INDEX</text>
<text x="88.7" y="146.9">DIAG</text>
<text x="98.6" y="145.8">18</text>
<text x="116.8" y="148.6">C</text>
<text x="123" y="148.6">A</text>
<text x="221.1" y="149.3">10</text>
<text x="221.1" y="144.2">16</text>
<text x="228.2" y="145.3">EN</text>
<text x="242.3" y="145.3">INDEX</text>
<text x="243.7" y="147.9">DIAG</text>
<text x="253.6" y="144.2">17</text>
<text x="253.6" y="146.7">18</text>
<text x="276.8" y="148.6">C</text>
<text x="283" y="148.6">A</text>
<text x="66.2" y="156">15</text>
<text x="67.4" y="150.9">9</text>
<text x="73.2" y="152">DIR</text>
<text x="89.6" y="152">M1A</text>
<text x="89.6" y="154.5">M2A</text>
<text x="98.6" y="156">3</text>
<text x="98.6" y="150.9">4</text>
<text x="98.6" y="153.4">5</text>
<text x="162.9" y="151.2">1</text>
<text x="162.9" y="153.7">2</text>
<text x="168.7" y="152.3">1</text>
<text x="168.7" y="154.8">2</text>
<text x="222.3" y="151.8">9</text>
<text x="228.2" y="152.9">DIR</text>
<text x="228.2" y="150.4">STEP</text>
<text x="244.5" y="152.9">M1A</text>
<text x="244.5" y="155.5">M2A</text>
<text x="253.6" y="151.8">4</text>
<text x="253.6" y="154.4">5</text>
<text x="322.9" y="151.2">1</text>
<text x="322.9" y="153.7">2</text>
<text x="328.7" y="152.3">1</text>
<text x="328.7" y="154.8">2</text>
<text x="66.2" y="161">13</text>
<text x="66.2" y="158.5">14</text>
<text x="73.2" y="159.6">MS2</text>
<text x="73.2" y="157.1">MS1</text>
<text x="89.6" y="157.1">M1B</text>
<text x="89.6" y="159.6">M2B</text>
<text x="98.6" y="158.5">6</text>
<text x="116.8" y="158.8">C</text>
<text x="123" y="158.8">A</text>
<text x="162.9" y="156.3">3</text>
<text x="162.9" y="158.8">4</text>
<text x="168.7" y="157.4">3</text>
<text x="168.7" y="159.9">4</text>
<text x="221.1" y="162">13</text>
<text x="221.1" y="159.4">14</text>
<text x="221.1" y="156.9">15</text>
<text x="228.2" y="160.6">MS2</text>
<text x="228.2" y="158">MS1</text>
<text x="244.5" y="158">M1B</text>
<text x="244.5" y="160.6">M2B</text>
<text x="253.6" y="156.9">3</text>
<text x="253.6" y="159.4">6</text>
<text x="276.8" y="158.8">C</text>
<text x="283" y="158.8">A</text>
<text x="322.9" y="156.3">3</text>
<text x="322.9" y="158.8">4</text>
<text x="328.7" y="157.4">3</text>
<text x="328.7" y="159.9">4</text>
<text x="66.2" y="166.1">12</text>
<text x="66.3" y="163.6">11</text>
<text x="73.2" y="164.7">PDN</text>
<text x="73.2" y="167.2">UART</text>
<text x="73.2" y="162.2">SPRD</text>
<text x="221.1" y="167.1">12</text>
<text x="221.3" y="164.5">11</text>
<text x="228.2" y="165.6">PDN</text>
<text x="228.2" y="163.1">SPRD</text>
<text x="89.2" y="172.3">GND</text>
<text x="98.6" y="171.2">1*2</text>
<text x="116.8" y="169">C</text>
<text x="123" y="169">A</text>
<text x="228.2" y="168.2">UART</text>
<text x="244.1" y="173.3">GND</text>
<text x="253.6" y="172.1">1*2</text>
<text x="276.8" y="169">C</text>
<text x="283" y="169">A</text>
<text x="92.8" y="199.4">VIO</text>
<text x="93.3" y="202">VM</text>
<text x="101.2" y="198.3">2</text>
<text x="101.2" y="200.9">8</text>
<text x="121.9" y="202">C</text>
<text x="128.1" y="202">A</text>
<text x="247.7" y="202.9">VIO</text>
<text x="256.1" y="201.8">2</text>
<text x="68.7" y="205.9">16</text>
<text x="75.8" y="207.1">EN</text>
<text x="90" y="207.1">INDEX</text>
<text x="91.3" y="209.6">DIAG</text>
<text x="101.2" y="205.9">17</text>
<text x="101.2" y="208.5">18</text>
<text x="223.7" y="209.4">16</text>
<text x="248.2" y="205.5">VM</text>
<text x="256.1" y="204.3">8</text>
<text x="256.1" y="209.4">17</text>
<text x="279.3" y="204.5">C</text>
<text x="285.6" y="204.5">A</text>
<text x="68.7" y="211">10</text>
<text x="69.9" y="213.6">9</text>
<text x="75.8" y="214.7">DIR</text>
<text x="75.8" y="212.1">STEP</text>
<text x="92.1" y="214.7">M1A</text>
<text x="101.2" y="213.6">4</text>
<text x="121.9" y="212.1">C</text>
<text x="128.1" y="212.1">A</text>
<text x="165.4" y="212.1">1</text>
<text x="165.4" y="214.7">2</text>
<text x="171.3" y="213.2">1</text>
<text x="171.3" y="215.8">2</text>
<text x="223.7" y="214.5">10</text>
<text x="230.7" y="215.6">STEP</text>
<text x="230.7" y="210.5">EN</text>
<text x="244.9" y="210.5">INDEX</text>
<text x="246.2" y="213.1">DIAG</text>
<text x="256.1" y="212">18</text>
<text x="279.3" y="214.7">C</text>
<text x="285.6" y="214.7">A</text>
<text x="68.7" y="221.2">14</text>
<text x="68.7" y="218.6">15</text>
<text x="75.8" y="219.8">MS1</text>
<text x="92.1" y="219.8">M1B</text>
<text x="92.1" y="217.2">M2A</text>
<text x="101.2" y="218.6">3</text>
<text x="101.2" y="216.1">5</text>
<text x="101.2" y="221.2">6</text>
<text x="165.4" y="217.2">3</text>
<text x="165.4" y="219.7">4</text>
<text x="171.3" y="218.3">3</text>
<text x="171.3" y="220.9">4</text>
<text x="224.8" y="217">9</text>
<text x="230.7" y="218.2">DIR</text>
<text x="247" y="218.2">M1A</text>
<text x="247" y="220.7">M2A</text>
<text x="256.1" y="217">4</text>
<text x="256.1" y="219.6">5</text>
<text x="325.4" y="217.2">1</text>
<text x="325.4" y="219.7">2</text>
<text x="331.3" y="218.3">1</text>
<text x="331.3" y="220.9">2</text>
<text x="68.7" y="223.7">13</text>
<text x="68.9" y="226.3">11</text>
<text x="75.8" y="227.4">PDN</text>
<text x="75.8" y="224.8">SPRD</text>
<text x="75.8" y="222.3">MS2</text>
<text x="92.1" y="222.3">M2B</text>
<text x="121.9" y="222.3">C</text>
<text x="128.1" y="222.3">A</text>
<text x="223.7" y="227.2">13</text>
<text x="223.7" y="224.7">14</text>
<text x="223.7" y="222.1">15</text>
<text x="230.7" y="225.8">MS2</text>
<text x="230.7" y="223.2">MS1</text>
<text x="247" y="223.2">M1B</text>
<text x="247" y="225.8">M2B</text>
<text x="256.1" y="222.1">3</text>
<text x="256.1" y="224.7">6</text>
<text x="279.3" y="224.8">C</text>
<text x="285.6" y="224.8">A</text>
<text x="325.4" y="222.3">3</text>
<text x="325.4" y="224.8">4</text>
<text x="331.3" y="223.4">3</text>
<text x="331.3" y="225.9">4</text>
<text x="68.7" y="228.8">12</text>
<text x="75.8" y="229.9">UART</text>
<text x="101.2" y="233.9">1*2</text>
<text x="121.9" y="232.4">C</text>
<text x="128.1" y="232.4">A</text>
<text x="223.7" y="232.3">12</text>
<text x="223.8" y="229.7">11</text>
<text x="230.7" y="230.9">PDN</text>
<text x="230.7" y="233.4">UART</text>
<text x="230.7" y="228.3">SPRD</text>
<text x="91.8" y="235">GND</text>
<text x="246.7" y="238.5">GND</text>
<text x="256.1" y="237.4">1*2</text>
<text x="279.3" y="235">C</text>
<text x="285.6" y="235">A</text>
</g>
<g font-size="1.8">
<text x="90.2" y="37.3">24V_FUSE</text>
<text x="85.1" y="42.3">4628</text>
<text x="90.2" y="55">5V_FUSE</text>
<text x="85.1" y="60.1">4628</text>
<text x="85.1" y="77.9">4628</text>
<text x="90.2" y="72.8">3V3_FUSE1</text>
</g>
<g font-size="1.2">
<text x="274.8" y="31.8">pas 1</text>
<text x="288.7" y="31.8">pas 1</text>
<text x="79.3" y="39.4">pas 0</text>
<text x="98.2" y="39.4">pas 0</text>
<text x="274.8" y="42">pas 1</text>
<text x="288.7" y="42">pas 1</text>
<text x="303.8" y="36.9">io 0</text>
<text x="303.8" y="39.4">io 0</text>
<text x="303.8" y="42">io 0</text>
<text x="336.9" y="36.9">io 0</text>
<text x="336.9" y="39.4">io 0</text>
<text x="336.9" y="42">io 0</text>
<text x="358.7" y="36.9">pas 0</text>
<text x="358.7" y="39.4">pas 0</text>
<text x="358.7" y="42">pas 0</text>
<text x="62.6" y="47.1">pas 0</text>
<text x="94.5" y="47.1">pas 0</text>
<text x="108.3" y="47.1">pas 0</text>
<text x="303.8" y="44.5">io 0</text>
<text x="303.8" y="47.1">io 0</text>
<text x="336.9" y="44.5">io 0</text>
<text x="336.9" y="47.1">io 0</text>
<text x="358.7" y="44.5">pas 0</text>
<text x="62.6" y="52.1">pas 0</text>
<text x="62.6" y="49.6">pas 0</text>
<text x="169.3" y="52.1">paspa0s 1</text>
<text x="169.3" y="49.6">pas 0</text>
<text x="184.5" y="52.1">pas 1</text>
<text x="255.6" y="52.1">pas 0</text>
<text x="255.6" y="49.6">pas 0</text>
<text x="259.6" y="49.6">pas 1</text>
<text x="273.4" y="49.6">pas 1</text>
<text x="303.8" y="49.6">io 0</text>
<text x="303.8" y="52.1">io 0</text>
<text x="336.9" y="49.6">io 0</text>
<text x="336.9" y="52.1">io 0</text>
<text x="351.4" y="52.1" transform="rotate(-90 351.4 52.1)">pas 1</text>
<text x="62.6" y="54.7">pas 0</text>
<text x="64" y="57.2">pas 1</text>
<text x="77.9" y="57.2">paspa1s 0</text>
<text x="98.2" y="57.2">pas 0</text>
<text x="303.8" y="54.7">io 0</text>
<text x="336.9" y="54.7">io 0</text>
<text x="358.7" y="57.2">pas 0</text>
<text x="358.7" y="59.8">pas 0</text>
<text x="94.5" y="64.8">pas 0</text>
<text x="108.3" y="64.8">pas 0</text>
<text x="255.6" y="64.8">pas 0</text>
<text x="259.6" y="64.8">pas 1</text>
<text x="273.4" y="64.8">pas 1</text>
<text x="318.4" y="62.4" transform="rotate(-90 318.4 62.4)">io 0</text>
<text x="321" y="62.4" transform="rotate(-90 321 62.4)">io 0</text>
<text x="323.5" y="62.4" transform="rotate(-90 323.5 62.4)">io 0</text>
<text x="351.4" y="65.9" transform="rotate(-90 351.4 65.9)">pas 1</text>
<text x="255.6" y="67.4">pas 0</text>
<text x="64" y="75">pas 1</text>
<text x="77.9" y="75">paspa1s 0</text>
<text x="98.2" y="75">paspa0s 1</text>
<text x="113.4" y="75">pas 1</text>
<text x="94.5" y="82.6">pas 0</text>
<text x="108.3" y="82.6">pas 0</text>
<text x="255.6" y="82.6">pas 0</text>
<text x="259.6" y="82.6">pas 1</text>
<text x="273.4" y="82.6">pas 1</text>
<text x="255.6" y="85.1">pas 0</text>
<text x="255.6" y="100.4">pas 0</text>
<text x="255.6" y="97.8">pas 0</text>
<text x="259.6" y="97.8">pas 1</text>
<text x="273.4" y="97.8">pas 1</text>
<text x="101.7" y="135.6">pwr 0</text>
<text x="256.7" y="136.6">pwr 0</text>
<text x="63.5" y="143.3">in 0</text>
<text x="101.7" y="138.2">pwr 0</text>
<text x="101.7" y="143.3">out 0</text>
<text x="112.3" y="138.5">pas 0</text>
<text x="126.1" y="138.5">pas 0</text>
<text x="256.7" y="139.1">pwr 0</text>
<text x="272.3" y="138.5">pas 0</text>
<text x="286.1" y="138.5">pas 0</text>
<text x="63.5" y="148.3">in 0</text>
<text x="101.7" y="145.8">out 0</text>
<text x="112.3" y="148.6">pas 0</text>
<text x="126.1" y="148.6">pas 0</text>
<text x="218.4" y="149.3">in 0</text>
<text x="218.4" y="144.2">in 0</text>
<text x="256.7" y="144.2">out 0</text>
<text x="256.7" y="146.7">out 0</text>
<text x="272.3" y="148.6">pas 0</text>
<text x="286.1" y="148.6">pas 0</text>
<text x="63.5" y="150.9">in 0</text>
<text x="63.5" y="156">in 0</text>
<text x="101.7" y="156">out 0</text>
<text x="101.7" y="150.9">out 0</text>
<text x="101.7" y="153.4">out 0</text>
<text x="158" y="151.2">pas 0</text>
<text x="158" y="153.7">pas 0</text>
<text x="218.4" y="151.8">in 0</text>
<text x="256.7" y="151.8">out 0</text>
<text x="256.7" y="154.4">out 0</text>
<text x="318" y="151.2">pas 0</text>
<text x="318" y="153.7">pas 0</text>
<text x="63.5" y="161">in 0</text>
<text x="63.5" y="158.5">in 0</text>
<text x="101.7" y="158.5">out 0</text>
<text x="112.3" y="158.8">pas 0</text>
<text x="126.1" y="158.8">pas 0</text>
<text x="158" y="156.3">pas 0</text>
<text x="158" y="158.8">pas 0</text>
<text x="218.4" y="162">in 0</text>
<text x="218.4" y="159.4">in 0</text>
<text x="218.4" y="156.9">in 0</text>
<text x="256.7" y="156.9">out 0</text>
<text x="256.7" y="159.4">out 0</text>
<text x="272.3" y="158.8">pas 0</text>
<text x="286.1" y="158.8">pas 0</text>
<text x="318" y="156.3">pas 0</text>
<text x="318" y="158.8">pas 0</text>
<text x="63.5" y="163.6">io 0</text>
<text x="63.5" y="166.1">io 0</text>
<text x="218.4" y="164.5">io 0</text>
<text x="218.4" y="167.1">io 0</text>
<text x="101.7" y="171.2">pwr 0</text>
<text x="112.3" y="169">pas 0</text>
<text x="126.1" y="169">pas 0</text>
<text x="256.7" y="172.1">pwr 0</text>
<text x="272.3" y="169">pas 0</text>
<text x="286.1" y="169">pas 0</text>
<text x="104.3" y="198.3">pwr 0</text>
<text x="104.3" y="200.9">pwr 0</text>
<text x="117.4" y="202">pas 0</text>
<text x="131.2" y="202">pas 0</text>
<text x="259.2" y="201.8">pwr 0</text>
<text x="66.1" y="205.9">in 0</text>
<text x="104.3" y="205.9">out 0</text>
<text x="104.3" y="208.5">out 0</text>
<text x="221" y="209.4">in 0</text>
<text x="259.2" y="204.3">pwr 0</text>
<text x="259.2" y="209.4">out 0</text>
<text x="274.8" y="204.5">pas 0</text>
<text x="288.7" y="204.5">pas 0</text>
<text x="66.1" y="213.6">in 0</text>
<text x="66.1" y="211">in 0</text>
<text x="104.3" y="213.6">out 0</text>
<text x="117.4" y="212.1">pas 0</text>
<text x="131.2" y="212.1">pas 0</text>
<text x="160.6" y="212.1">pas 0</text>
<text x="160.6" y="214.7">pas 0</text>
<text x="221" y="214.5">in 0</text>
<text x="259.2" y="212">out 0</text>
<text x="274.8" y="214.7">pas 0</text>
<text x="288.7" y="214.7">pas 0</text>
<text x="66.1" y="221.2">in 0</text>
<text x="66.1" y="218.6">in 0</text>
<text x="104.3" y="218.6">out 0</text>
<text x="104.3" y="216.1">out 0</text>
<text x="104.3" y="221.2">out 0</text>
<text x="160.6" y="217.2">pas 0</text>
<text x="160.6" y="219.7">pas 0</text>
<text x="221" y="217">in 0</text>
<text x="259.2" y="217">out 0</text>
<text x="259.2" y="219.6">out 0</text>
<text x="320.6" y="217.2">pas 0</text>
<text x="320.6" y="219.7">pas 0</text>
<text x="66.1" y="226.3">io 0</text>
<text x="66.1" y="223.7">in 0</text>
<text x="117.4" y="222.3">pas 0</text>
<text x="131.2" y="222.3">pas 0</text>
<text x="221" y="227.2">in 0</text>
<text x="221" y="224.7">in 0</text>
<text x="221" y="222.1">in 0</text>
<text x="259.2" y="222.1">out 0</text>
<text x="259.2" y="224.7">out 0</text>
<text x="274.8" y="224.8">pas 0</text>
<text x="288.7" y="224.8">pas 0</text>
<text x="320.6" y="222.3">pas 0</text>
<text x="320.6" y="224.8">pas 0</text>
<text x="66.1" y="228.8">io 0</text>
<text x="104.3" y="233.9">pwr 0</text>
<text x="117.4" y="232.4">pas 0</text>
<text x="131.2" y="232.4">pas 0</text>
<text x="221" y="229.7">io 0</text>
<text x="221" y="232.3">io 0</text>
<text x="259.2" y="237.4">pwr 0</text>
<text x="274.8" y="235">pas 0</text>
<text x="288.7" y="235">pas 0</text>
</g>
</svg>
